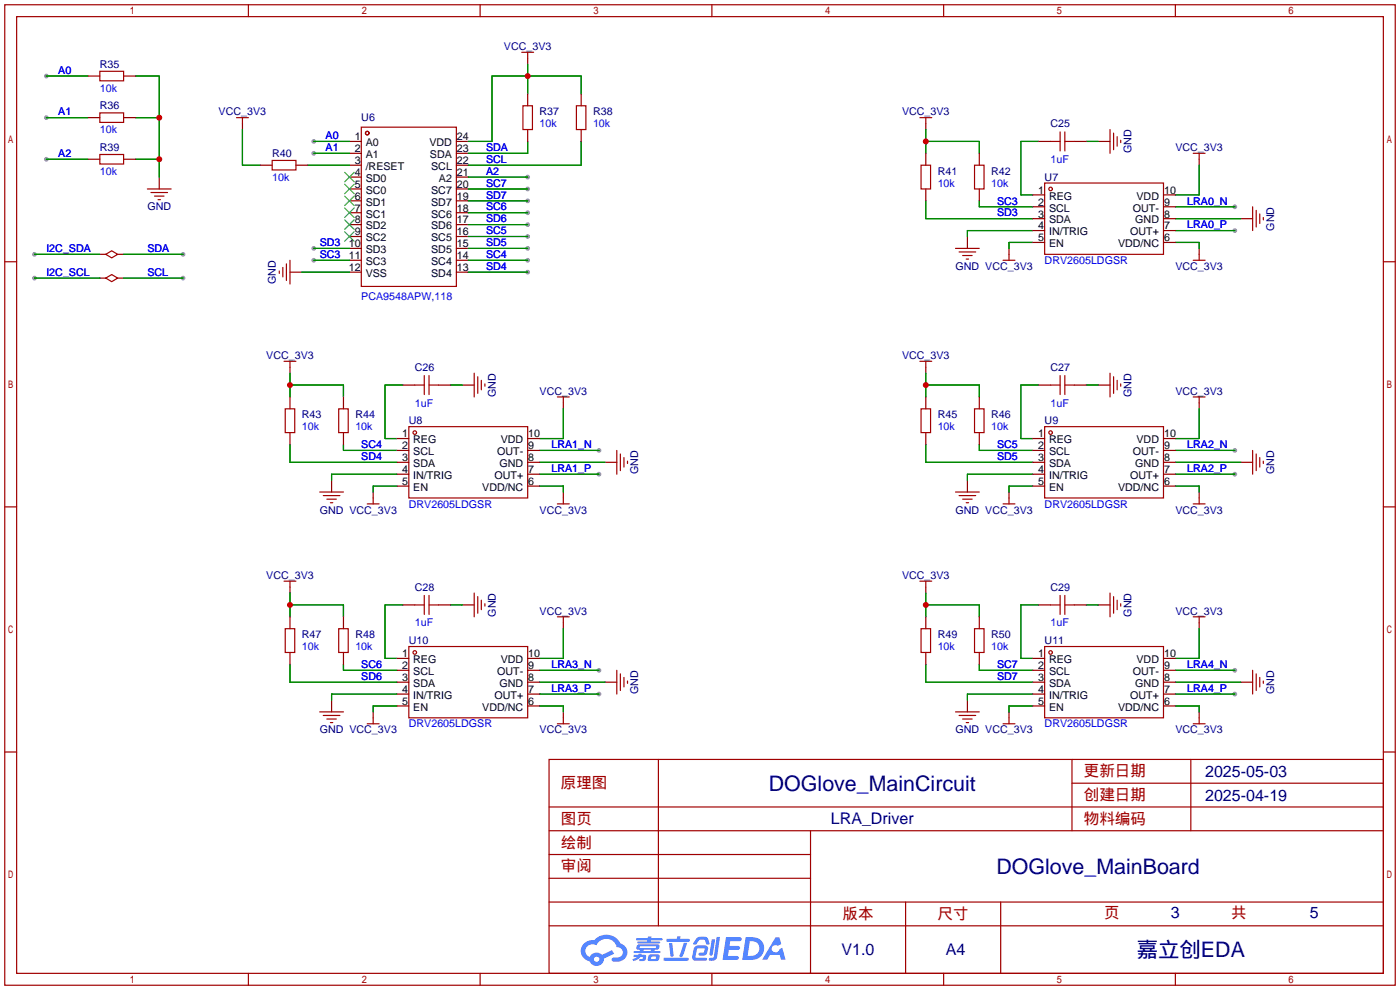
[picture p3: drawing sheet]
<svg xmlns="http://www.w3.org/2000/svg" width="299mm" height="212mm" viewBox="0 0 299 212" stroke-linecap="round" stroke-linejoin="round" font-family="sans-serif">
<g fill="#999">
<circle cx="67.1" cy="30.2" r=".51"/>
<circle cx="67.1" cy="32.8" r=".51"/>
<circle cx="112.8" cy="37.8" r=".51"/>
<circle cx="9.9" cy="16.3" r=".51"/>
<circle cx="9.9" cy="25.1" r=".51"/>
<circle cx="9.9" cy="34" r=".51"/>
<circle cx="112.8" cy="55.6" r=".51"/>
<circle cx="112.8" cy="58.2" r=".51"/>
<circle cx="67.1" cy="55.6" r=".51"/>
<circle cx="67.1" cy="53.1" r=".51"/>
<circle cx="263.9" cy="44.2" r=".51"/>
<circle cx="263.9" cy="49.3" r=".51"/>
<circle cx="128" cy="96.3" r=".51"/>
<circle cx="128" cy="101.3" r=".51"/>
<circle cx="263.9" cy="96.3" r=".51"/>
<circle cx="263.9" cy="101.3" r=".51"/>
<circle cx="128" cy="143.3" r=".51"/>
<circle cx="128" cy="148.3" r=".51"/>
<circle cx="263.9" cy="143.3" r=".51"/>
<circle cx="263.9" cy="148.3" r=".51"/>
<circle cx="7.4" cy="54.4" r=".51"/>
<circle cx="7.4" cy="59.4" r=".51"/>
<circle cx="39.1" cy="54.4" r=".51"/>
<circle cx="39.1" cy="59.4" r=".51"/>
<circle cx="112.8" cy="53.1" r=".51"/>
<circle cx="112.8" cy="50.5" r=".51"/>
<circle cx="112.8" cy="48" r=".51"/>
<circle cx="112.8" cy="45.5" r=".51"/>
<circle cx="112.8" cy="42.9" r=".51"/>
<circle cx="112.8" cy="40.4" r=".51"/>
</g>
<g fill="none" stroke="#a10000" stroke-width=".25">
<path d="M1 1h297.2v209.6h-297.2zM3.6 3.6h292.1v204.4h-292.1zM53.1 1v2.6M102.6 1v2.6M152.1 1v2.6M201.7 1v2.6M251.2 1v2.6M1 55.9h2.6M295.7 55.9h2.5M1 108.3h2.6M295.7 108.3h2.5M1 160.7h2.6"/>
<path d="M117.3 162.3h178.4v45.7h-178.4zM117.3 177.5h178.4M117.3 172.5h178.4M140.7 162.3v35.6M173.2 177.5v30.5M229.1 162.3v15.2M229.1 167.4h66.6M254.5 162.3v15.2M295.7 160.7h2.5M117.3 182.6h55.9M117.3 197.9h178.4M117.3 192.8h178.4"/>
<path d="M117.3 187.7h55.9M193.5 192.8v15.2M213.9 192.8v15.2M53.1 208v2.6M102.6 208v2.6M152.1 208v2.6M201.7 208v2.6M251.2 208v2.6"/>
</g>
<g fill="#5487ff">
<path d="M155.2 200.3h2.6a.48 .48 0 0 1 .7 .4 .48 .48 0 0 1-.6 .4h-1.8l-.2 1.1h1.9a.43 .43 0 0 1 .4 .4 .43 .43 0 0 1-.5 .4h-1.9l-.2 1.3h1.7a.45 .45 0 0 1 .5 .2 .45 .45 0 0 1-.1 .6h-3.3z"/>
<path d="M165.7 200.3h.9l.4 1.5-.8 .3a.84 .84 0 0 0-1.2 .3 .84 .84 0 0 0 .4 1.1 .84 .84 0 0 0 1.1-.4l.1-.2 .6-.3 .7 2.5h-1l-.2-1h-2.1l-.6 1h-1.1z"/>
<path d="M152.1 200.8h.7l-.5 3.1a.36 .36 0 0 1-.3 .3 .36 .36 0 0 1-.4-.3z"/>
<path d="M153.2 200.2h.7l-.6 4.3a1.13 1.13 0 0 1-1.8 .6l.2-.4h.7l.2-.2z"/>
<path d="M148.9 200.6l.6-.4h1a.77 .77 0 0 1 .9 .5l.3 1-.2 .2h-.5l-.3-.9-.2-.2-1 .1-.7 1-.6-.1-.1-.2z"/>
<path d="M148.4 202.4l.6-.3h1.7a.81 .81 0 0 1 .7 .5 .81 .81 0 0 1-.2 .8 .81 .81 0 0 1-.9 .8h-.7a.32 .32 0 0 1-.3-.3 .32 .32 0 0 1 .4-.3h.7l.2-.9-1.6 .1-.4 1.8 2.2 .1a.32 .32 0 0 1 .3 .4 .32 .32 0 0 1-.4 .2h-2.2l-.5-.3-.1-.5z"/>
<path d="M141.9 204.7h5a.33 .33 0 0 1 .3 .3 .33 .33 0 0 1-.3 .3h-4.9l-.2-.1z"/>
<path d="M146.1 201.5h.8l-.7 2a.98 .98 0 0 1-.7 1.1l-.3-.3z"/>
<path d="M143 201.6h.7l.3 2.5a.34 .34 0 0 1-.3 .4 .34 .34 0 0 1-.4-.3z"/>
<path d="M142.5 200.7h2.1l.3-.6h.6l-.1 .6h1.7a.32 .32 0 0 1 .4 .3 .32 .32 0 0 1-.4 .3h-4.5l-.2-.2z"/>
<path d="M135.5 204.1h.9l.1-.3h.6v.3h.8a.82 .82 0 0 1-.5 1.3h-.8v-.4l.7-.1 .1-.3a.68 .68 0 0 0-1 .4l-1.1 .4-.1-.4 .9-.5h-.7z"/>
<path d="M136 200.5h2.4l.1-.3h.7v.3h2.2l.2 .3-.2 .2h-2.3v.2h1.8l.2 .3-.2 .1h-4.5l-.1-.4h2l.1-.2h-2.3l-.1-.2z"/>
<path d="M159.4 200.3l-.8 4.9h1.7a2.5 2.5 0 0 0 3-2.5 2.5 2.5 0 0 0-3.1-2.4zM160.3 201.1a1.61 1.61 0 0 1 2 1.5 1.61 1.61 0 0 1-1.8 1.7h-.7z"/>
<path d="M136.2 202a.55 .55 0 0 0-.2 .8 .55 .55 0 0 0 .7 .2l.1 .3h-1.3v.3l5.4 .1 .3-.2-.2-.2h-1.2l.2-.3a.7 .7 0 0 0 .8-.3 .7 .7 0 0 0 0-.8l-4.2-.1zM136.8 202.3l3.3-.1 .1 .1-.2 .3h-3.2zM137.5 203h1.7l-.2 .3h-1.4z"/>
<path d="M138.6 204.2a1.05 1.05 0 0 0 0 1.2 2.91 2.91 0 0 0 2.2-.2 .98 .98 0 0 0 0-1.2h-1.6zM139.2 204.5l.9-.1 .1 .4-.2 .2-.8-.1z"/>
<path d="M124.9 201.6a2.23 2.23 0 0 0-.7 2.3 2.23 2.23 0 0 0 1.8 1.6 1.58 1.58 0 0 0 1.8 .9 1.58 1.58 0 0 0 1.3-1.5l2.2-1.1-.5-.7-2.1 1a1.65 1.65 0 0 0-2.7 .4 1.45 1.45 0 0 1-.8-1.9 1.45 1.45 0 0 1 2-.7l.3 .1a2.3 2.3 0 0 1 2.3-1.3 2.3 2.3 0 0 1 2 1.7 1.12 1.12 0 0 1 1.3 1 1.12 1.12 0 0 1-1.1 1.2h-.7a.45 .45 0 0 0-.6 .4 .45 .45 0 0 0 .5 .5 2.21 2.21 0 0 0 2.2-.5 2.21 2.21 0 0 0 .5-2.3 2.13 2.13 0 0 0-1.3-1.1 3.3 3.3 0 0 0-5.6-.7l-1.1 .1zM127 205a.57 .57 0 0 1 1.1 0 .57 .57 0 0 1-1.1 0z"/>
</g>
<g fill="none" stroke="#a10000" stroke-width=".25">
<path d="M21.3 15.2h5.1v2.1h-5.1zM111.5 11.2h2.5M112.8 11.2v1.2M21.3 24.1h5.1v2.1h-5.1zM21.3 33h5.1v2.1h-5.1zM50.5 25.1h2.6M51.8 25.1v1.3M58.2 34.3h5v2h-5zM77.2 27.2h20.3v34h-20.3zM111.8 22.6h2v5.1h-2zM123.2 22.6h2v5.1h-2zM196.6 25.1h2.5"/>
<path d="M196.8 35.3h2.1v5.1h-2.1zM197.9 25.1v1.3M208.3 35.3h2v5.1h-2zM223.3 39.1h25.4v15.3h-25.4zM224.5 30.2h2.1M226.6 28.2v4.1M227.6 30.2h2M227.6 28.2v4.1M237.2 27.7v5.1M238 28.4v3.6M238.8 29.2v2M239.5 30v.5"/>
<path d="M255 32.8h2.6M256.3 32.8v1.2M22.6 54.4l1.3-.8 1.2 .8-1.2 .7zM22.6 59.4l1.3-.7 1.2 .7-1.2 .8zM31.5 40.4h5.1M32.3 41.1h3.5M33 41.9h2.1M33.8 42.7h.5M59.7 57.9v.5M60.5 57.2v2M61.2 56.4v3.5M62 55.6v5.1"/>
<path d="M204.2 53.1h5.1M205 53.8h3.5M205.7 54.6h2.1M206.5 55.4h.5M214.4 55.6h2.5M215.6 54.4v1.2M255 55.6h2.6M256.3 54.4v1.2M267.7 44.2v5.1M268.5 45v3.5M269.2 45.7v2.1M270 46.5v.5"/>
<path d="M60.7 77.2h2.5M62 77.2v1.3M101.3 79.8v5M196.6 77.2h2.5M197.9 77.2v1.3M237.2 79.8v5M61 87.4h2v5.1h-2zM72.4 87.4h2v5.1h-2zM87.4 91.2h25.4v15.2h-25.4zM88.6 82.3h2.1M90.7 80.3v4M91.7 82.3h2"/>
<path d="M91.7 80.3v4M102.1 80.5v3.6M102.9 81.3v2M103.6 82v.5M119.1 84.8h2.6M120.4 84.8v1.3M131.8 96.3v5M132.6 97v3.6M133.3 97.8v2M134.1 98.6v.5M196.8 87.4h2.1v5.1h-2.1zM208.3 87.4h2v5.1h-2z"/>
<path d="M223.3 91.2h25.4v15.2h-25.4zM224.5 82.3h2.1M226.6 80.3v4M227.6 82.3h2M227.6 80.3v4M238 80.5v3.6M238.8 81.3v2M239.5 82v.5M255 84.8h2.6M256.3 84.8v1.3M267.7 96.3v5M268.5 97v3.6"/>
<path d="M269.2 97.8v2M270 98.6v.5M68.3 105.2h5.1M69.1 105.9h3.5M69.8 106.7h2.1M70.6 107.4h.5M78.5 107.7h2.5M79.8 106.4v1.3M119.1 107.7h2.6M120.4 106.4v1.3M204.2 105.2h5.1M205 105.9h3.5"/>
<path d="M205.7 106.7h2.1M206.5 107.4h.5M214.4 107.7h2.5M215.6 106.4v1.3M255 107.7h2.6M256.3 106.4v1.3M60.7 124.2h2.5M61 134.4h2v5h-2zM62 124.2v1.3M72.4 134.4h2v5h-2zM87.4 138.2h25.4v15.2h-25.4zM88.6 129.3h2.1"/>
<path d="M90.7 127.3v4M91.7 127.3v4M91.7 129.3h2M101.3 126.7v5.1M102.1 127.5v3.6M102.9 128.3v2M103.6 129v.5M119.1 131.8h2.6M120.4 131.8v1.3M196.6 124.2h2.5M196.8 134.4h2.1v5h-2.1zM197.9 124.2v1.3"/>
<path d="M208.3 134.4h2v5h-2zM223.3 138.2h25.4v15.2h-25.4zM224.5 129.3h2.1M226.6 127.3v4M227.6 129.3h2M227.6 127.3v4M237.2 126.7v5.1M238 127.5v3.6M238.8 128.3v2M239.5 129v.5M255 131.8h2.6M256.3 131.8v1.3"/>
<path d="M68.3 152.1h5.1M69.1 152.9h3.5M69.8 153.7h2.1M70.6 154.4h.5M78.5 154.7h2.5M79.8 153.4v1.3M119.1 154.7h2.6M120.4 153.4v1.3M131.8 143.3v5M132.6 144v3.6M133.3 144.8v2M134.1 145.5v.6"/>
<path d="M204.2 152.1h5.1M205 152.9h3.5M205.7 153.7h2.1M206.5 154.4h.5M214.4 154.7h2.5M215.6 153.4v1.3M255 154.7h2.6M256.3 153.4v1.3M267.7 143.3v5M268.5 144v3.6M269.2 144.8v2M270 145.5v.6"/>
<circle cx="78.5" cy="28.4" r=".38"/>
<circle cx="224.5" cy="40.4" r=".38"/>
<circle cx="88.6" cy="92.5" r=".38"/>
<circle cx="224.5" cy="92.5" r=".38"/>
<circle cx="88.6" cy="139.4" r=".38"/>
<circle cx="224.5" cy="139.4" r=".38"/>
</g>
<g fill="none" stroke="#870000" stroke-width=".25">
<path d="M18.8 16.3h2.5M26.4 16.3h2.6M112.8 12.4v1.3M18.8 25.1h2.5M18.8 34h2.5M26.4 25.1h2.6M26.4 34h2.6M34 37.8v2.6M51.8 26.4v1.3M55.6 35.3h2.6M63.2 35.3h2.6M74.7 30.2h2.5"/>
<path d="M74.7 32.8h2.5M74.7 35.3h2.5M74.7 37.8h2.5M97.5 30.2h2.6M97.5 32.8h2.6M97.5 35.3h2.6M97.5 37.8h2.6M112.8 20.1v2.5M112.8 27.7v2.5M124.2 20.1v2.5M124.2 27.7v2.5M197.9 26.4v1.3"/>
<path d="M197.9 32.8v2.5M209.3 32.8v2.5M222 30.2h2.5M229.6 30.2h2.6M234.7 30.2h2.5M256.3 34v1.3M21.3 54.4h1.3M21.3 59.4h1.3M25.1 54.4h1.3M25.1 59.4h1.3M62 58.2h2.5M74.7 40.4h2.5"/>
<path d="M74.7 42.9h2.5M74.7 45.5h2.5M74.7 48h2.5M74.7 50.5h2.5M74.7 53.1h2.5M74.7 55.6h2.5M74.7 58.2h2.5M97.5 40.4h2.6M97.5 42.9h2.6M97.5 45.5h2.6M97.5 48h2.6M97.5 50.5h2.6"/>
<path d="M97.5 53.1h2.6M97.5 55.6h2.6M97.5 58.2h2.6M197.9 40.4v2.5M206.8 50.5v2.6M209.3 40.4v2.5M215.6 53.1v1.3M220.7 46.7h2.6M220.7 41.7h2.6M220.7 44.2h2.6M220.7 49.3h2.6M220.7 51.8h2.6"/>
<path d="M248.7 46.7h2.5M248.7 41.7h2.5M248.7 44.2h2.5M248.7 49.3h2.5M248.7 51.8h2.5M256.3 53.1v1.3M265.2 46.7h2.5M62 78.5v1.3M197.9 78.5v1.3M62 84.8v2.6M62 92.5v2.5M73.4 84.8v2.6"/>
<path d="M73.4 92.5v2.5M84.8 98.8h2.6M84.8 93.7h2.6M84.8 96.3h2.6M86.1 82.3h2.5M93.7 82.3h2.6M98.8 82.3h2.5M112.8 98.8h2.5M112.8 93.7h2.5M112.8 96.3h2.5M120.4 86.1v1.3M129.3 98.8h2.5"/>
<path d="M197.9 84.8v2.6M197.9 92.5v2.5M209.3 84.8v2.6M209.3 92.5v2.5M220.7 98.8h2.6M220.7 93.7h2.6M220.7 96.3h2.6M222 82.3h2.5M229.6 82.3h2.6M234.7 82.3h2.5M248.7 98.8h2.5M248.7 93.7h2.5"/>
<path d="M248.7 96.3h2.5M256.3 86.1v1.3M265.2 98.8h2.5M70.9 102.6v2.6M79.8 105.2v1.2M84.8 101.3h2.6M84.8 103.9h2.6M112.8 101.3h2.5M112.8 103.9h2.5M120.4 105.2v1.2M206.8 102.6v2.6M215.6 105.2v1.2"/>
<path d="M220.7 101.3h2.6M220.7 103.9h2.6M248.7 101.3h2.5M248.7 103.9h2.5M256.3 105.2v1.2M62 125.5v1.2M62 131.8v2.6M62 139.4v2.6M73.4 131.8v2.6M73.4 139.4v2.6M86.1 129.3h2.5M93.7 129.3h2.6"/>
<path d="M98.8 129.3h2.5M120.4 133.1v1.3M197.9 125.5v1.2M197.9 131.8v2.6M197.9 139.4v2.6M209.3 131.8v2.6M209.3 139.4v2.6M222 129.3h2.5M229.6 129.3h2.6M234.7 129.3h2.5M256.3 133.1v1.3M70.9 149.6v2.5"/>
<path d="M79.8 152.1v1.3M84.8 145.8h2.6M84.8 140.7h2.6M84.8 143.3h2.6M84.8 148.3h2.6M84.8 150.9h2.6M112.8 145.8h2.5M112.8 140.7h2.5M112.8 143.3h2.5M112.8 148.3h2.5M112.8 150.9h2.5M120.4 152.1v1.3"/>
<path d="M129.3 145.8h2.5M206.8 149.6v2.5M215.6 152.1v1.3M220.7 145.8h2.6M220.7 140.7h2.6M220.7 143.3h2.6M220.7 148.3h2.6M220.7 150.9h2.6M248.7 145.8h2.5M248.7 140.7h2.5M248.7 143.3h2.5M248.7 148.3h2.5"/>
<path d="M248.7 150.9h2.5M256.3 152.1v1.3M265.2 145.8h2.5"/>
</g>
<path d="M73.7 36.8l2 2.1M73.7 39.4l2 2M75.7 36.8l-2 2.1M75.7 39.4l-2 2M73.7 41.9l2 2M73.7 44.4l2 2.1M73.7 47l2 2M73.7 49.5l2 2.1M75.7 41.9l-2 2M75.7 44.4l-2 2.1M75.7 47l-2 2M75.7 49.5l-2 2.1" fill="none" stroke="#3c3" stroke-width=".25"/>
<g fill="none" stroke="#008700" stroke-width=".25">
<path d="M9.9 16.3h8.9M29 16.3h5v21.5M112.8 13.7v6.4M9.9 25.1h8.9M9.9 34h8.9M29 25.1h5M29 34h5M51.8 27.7v7.6h3.8M65.8 35.3h8.9M67.1 32.8h7.6M67.1 30.2h7.6M100.1 37.8h12.7"/>
<path d="M112.8 30.2v2.6h-12.7M124.2 30.2v5.1h-24.1M124.2 20.1v-3.8h-19v13.9h-5.1M197.9 30.2h11.4v2.6M197.9 27.7v5.1M222 30.2h-3.8v11.5h2.5M232.2 30.2h2.5M256.3 35.3v6.4h-5.1M7.4 54.4h13.9M7.4 59.4h13.9M26.4 54.4h12.7M26.4 59.4h12.7"/>
<path d="M64.5 58.2h10.2M67.1 55.6h7.6M67.1 53.1h7.6M100.1 58.2h12.7M100.1 55.6h12.7M100.1 53.1h12.7M100.1 50.5h12.7M100.1 48h12.7M100.1 45.5h12.7M100.1 42.9h12.7M100.1 40.4h12.7M197.9 42.9v3.8h22.8"/>
<path d="M209.3 42.9v1.3h11.4M220.7 49.3h-13.9v1.2M220.7 51.8h-5.1v1.3M251.2 51.8h5.1v1.3M251.2 44.2h12.7M251.2 46.7h14M251.2 49.3h12.7M62 79.8v5M197.9 79.8v5M62 95v3.8h22.8M62 82.3h11.4v2.5M73.4 95v1.3h11.4"/>
<path d="M86.1 82.3h-3.8v11.4h2.5M96.3 82.3h2.5M115.3 96.3h12.7M115.3 98.8h14M120.4 87.4v6.3h-5.1M197.9 95v3.8h22.8M197.9 82.3h11.4v2.5M209.3 95v1.3h11.4M222 82.3h-3.8v11.4h2.5M232.2 82.3h2.5M251.2 96.3h12.7M251.2 98.8h14"/>
<path d="M256.3 87.4v6.3h-5.1M84.8 101.3h-13.9v1.3M84.8 103.9h-5v1.3M115.3 103.9h5.1v1.3M115.3 101.3h12.7M220.7 103.9h-5.1v1.3M220.7 101.3h-13.9v1.3M251.2 103.9h5.1v1.3M251.2 101.3h12.7M62 126.7v5.1M62 129.3h11.4v2.5M86.1 129.3h-3.8v11.4h2.5"/>
<path d="M96.3 129.3h2.5M120.4 134.4v6.3h-5.1M197.9 126.7v5.1M197.9 129.3h11.4v2.5M222 129.3h-3.8v11.4h2.5M232.2 129.3h2.5M256.3 134.4v6.3h-5.1M62 142v3.8h22.8M73.4 142v1.3h11.4M84.8 150.9h-5v1.2M84.8 148.3h-13.9v1.3M115.3 150.9h5.1v1.2"/>
<path d="M115.3 143.3h12.7M115.3 145.8h14M115.3 148.3h12.7M197.9 142v3.8h22.8M209.3 142v1.3h11.4M220.7 150.9h-5.1v1.2M220.7 148.3h-13.9v1.3M251.2 150.9h5.1v1.2M251.2 143.3h12.7M251.2 145.8h14M251.2 148.3h12.7"/>
</g>
<g fill="#c00">
<circle cx="112.8" cy="16.3" r=".63"/>
<circle cx="34" cy="34" r=".63"/>
<circle cx="34" cy="25.1" r=".63"/>
<circle cx="197.9" cy="30.2" r=".63"/>
<circle cx="62" cy="82.3" r=".63"/>
<circle cx="197.9" cy="82.3" r=".63"/>
<circle cx="62" cy="129.3" r=".63"/>
<circle cx="197.9" cy="129.3" r=".63"/>
</g>
<g font-size="4.6" fill="#000080">
<text x="164.3" y="169">DOGlove_MainCircuit</text>
<text x="213" y="186.7">DOGlove_MainBoard</text>
<text x="242.9" y="204.5">嘉立创EDA</text>
</g>
<g font-size="3.4" fill="#000080">
<text x="257.6" y="166">2025-05-03</text>
<text x="257.6" y="171.1">2025-04-19</text>
<text x="177.6" y="176.2">LRA_Driver</text>
<text x="250.3" y="196.3">3</text>
<text x="280" y="196.3">5</text>
<text x="179.9" y="204.1">V1.0</text>
<text x="202.1" y="204.1">A4</text>
</g>
<g font-size="3.3" fill="#a00000">
<text x="231.6" y="165.9">更新日期</text>
<text x="119.9" y="168.5">原理图</text>
<text x="231.6" y="171">创建日期</text>
<text x="119.9" y="176.1">图页</text>
<text x="231.6" y="176.1">物料编码</text>
<text x="119.9" y="181.2">绘制</text>
<text x="119.9" y="186.2">审阅</text>
<text x="180.1" y="196.4">版本</text>
<text x="200.4" y="196.4">尺寸</text>
<text x="236" y="196.1">页</text>
<text x="263.1" y="196.1">共</text>
</g>
<g font-size="2.3" fill="#000080">
<text x="107.7" y="10.7">VCC_3V3</text>
<text x="21.3" y="14.5">R35</text>
<text x="21.3" y="23.4">R36</text>
<text x="46.7" y="24.7">VCC_3V3</text>
<text x="77.2" y="25.9">U6</text>
<text x="115.3" y="24.7">R37</text>
<text x="126.7" y="24.7">R38</text>
<text x="192.8" y="24.7">VCC_3V3</text>
<text x="224.5" y="27.2">C25</text>
<text x="21.3" y="32.3">R39</text>
<text x="58.2" y="33.6">R40</text>
<text x="241.8" y="32.8" transform="rotate(-90 241.8 32.8)">GND</text>
<text x="251.2" y="32.3">VCC_3V3</text>
<text x="200.4" y="37.4">R41</text>
<text x="211.8" y="37.4">R42</text>
<text x="223.3" y="38.6">U7</text>
<text x="31.5" y="45">GND</text>
<text x="272.3" y="49.3" transform="rotate(-90 272.3 49.3)">GND</text>
<text x="204.2" y="57.7">GND VCC_3V3</text>
<text x="251.2" y="57.7">VCC_3V3</text>
<text x="59" y="60.7" transform="rotate(-90 59 60.7)">GND</text>
<text x="56.9" y="76.7">VCC_3V3</text>
<text x="192.8" y="76.7">VCC_3V3</text>
<text x="88.6" y="79.3">C26</text>
<text x="224.5" y="79.3">C27</text>
<text x="64.5" y="89.4">R43</text>
<text x="75.9" y="89.4">R44</text>
<text x="105.9" y="84.8" transform="rotate(-90 105.9 84.8)">GND</text>
<text x="115.3" y="84.4">VCC_3V3</text>
<text x="200.4" y="89.4">R45</text>
<text x="211.8" y="89.4">R46</text>
<text x="241.8" y="84.8" transform="rotate(-90 241.8 84.8)">GND</text>
<text x="251.2" y="84.4">VCC_3V3</text>
<text x="87.4" y="90.7">U8</text>
<text x="223.3" y="90.7">U9</text>
<text x="136.4" y="101.3" transform="rotate(-90 136.4 101.3)">GND</text>
<text x="272.3" y="101.3" transform="rotate(-90 272.3 101.3)">GND</text>
<text x="68.3" y="109.8">GND VCC_3V3</text>
<text x="115.3" y="109.8">VCC_3V3</text>
<text x="204.2" y="109.8">GND VCC_3V3</text>
<text x="251.2" y="109.8">VCC_3V3</text>
<text x="56.9" y="123.7">VCC_3V3</text>
<text x="192.8" y="123.7">VCC_3V3</text>
<text x="88.6" y="126.3">C28</text>
<text x="105.9" y="131.8" transform="rotate(-90 105.9 131.8)">GND</text>
<text x="115.3" y="131.3">VCC_3V3</text>
<text x="224.5" y="126.3">C29</text>
<text x="241.8" y="131.8" transform="rotate(-90 241.8 131.8)">GND</text>
<text x="251.2" y="131.3">VCC_3V3</text>
<text x="64.5" y="136.4">R47</text>
<text x="75.9" y="136.4">R48</text>
<text x="87.4" y="137.7">U10</text>
<text x="200.4" y="136.4">R49</text>
<text x="211.8" y="136.4">R50</text>
<text x="223.3" y="137.7">U11</text>
<text x="136.4" y="148.3" transform="rotate(-90 136.4 148.3)">GND</text>
<text x="272.3" y="148.3" transform="rotate(-90 272.3 148.3)">GND</text>
<text x="68.3" y="156.7">GND VCC_3V3</text>
<text x="115.3" y="156.7">VCC_3V3</text>
<text x="204.2" y="156.7">GND VCC_3V3</text>
<text x="251.2" y="156.7">VCC_3V3</text>
</g>
<g font-size="2.3" fill="#00f">
<text x="12.4" y="15.8">A0</text>
<text x="21.3" y="19.6">10k</text>
<text x="12.4" y="24.7">A1</text>
<text x="21.3" y="28.5">10k</text>
<text x="69.6" y="29.7">A0</text>
<text x="115.3" y="27.2">10k</text>
<text x="126.7" y="27.2">10k</text>
<text x="12.4" y="33.6">A2</text>
<text x="69.6" y="32.3">A1</text>
<text x="103.9" y="32.3">SDA</text>
<text x="103.9" y="34.8">SCL</text>
<text x="224.5" y="34.8">1uF</text>
<text x="21.3" y="37.4">10k</text>
<text x="58.2" y="38.6">10k</text>
<text x="103.9" y="37.4">A2</text>
<text x="103.9" y="39.9">SC7</text>
<text x="200.4" y="39.9">10k</text>
<text x="211.8" y="39.9">10k</text>
<text x="103.9" y="47.5">SD6</text>
<text x="103.9" y="45">SC6</text>
<text x="103.9" y="42.4">SD7</text>
<text x="213.1" y="46.3">SD3</text>
<text x="213.1" y="43.7">SC3</text>
<text x="253.7" y="43.7">LRA0_N</text>
<text x="9.9" y="53.9">I2C_SDA</text>
<text x="31.5" y="53.9">SDA</text>
<text x="68.3" y="52.6">SD3</text>
<text x="103.9" y="52.6">SD5</text>
<text x="103.9" y="50.1">SC5</text>
<text x="253.7" y="48.8">LRA0_P</text>
<text x="9.9" y="59">I2C_SCL</text>
<text x="31.5" y="59">SCL</text>
<text x="68.3" y="55.1">SC3</text>
<text x="103.9" y="55.1">SC4</text>
<text x="103.9" y="57.7">SD4</text>
<text x="223.3" y="56.4">DRV2605LDGSR</text>
<text x="77.2" y="64">PCA9548APW,118</text>
<text x="88.6" y="86.9">1uF</text>
<text x="224.5" y="86.9">1uF</text>
<text x="64.5" y="92">10k</text>
<text x="75.9" y="92">10k</text>
<text x="77.2" y="95.8">SC4</text>
<text x="117.9" y="95.8">LRA1_N</text>
<text x="200.4" y="92">10k</text>
<text x="211.8" y="92">10k</text>
<text x="213.1" y="95.8">SC5</text>
<text x="253.7" y="95.8">LRA2_N</text>
<text x="77.2" y="98.3">SD4</text>
<text x="117.9" y="100.9">LRA1_P</text>
<text x="213.1" y="98.3">SD5</text>
<text x="253.7" y="100.9">LRA2_P</text>
<text x="87.4" y="108.5">DRV2605LDGSR</text>
<text x="223.3" y="108.5">DRV2605LDGSR</text>
<text x="88.6" y="133.9">1uF</text>
<text x="224.5" y="133.9">1uF</text>
<text x="64.5" y="139">10k</text>
<text x="75.9" y="139">10k</text>
<text x="77.2" y="142.8">SC6</text>
<text x="117.9" y="142.8">LRA3_N</text>
<text x="200.4" y="139">10k</text>
<text x="211.8" y="139">10k</text>
<text x="213.1" y="142.8">SC7</text>
<text x="253.7" y="142.8">LRA4_N</text>
<text x="77.2" y="145.3">SD6</text>
<text x="117.9" y="147.9">LRA3_P</text>
<text x="213.1" y="145.3">SD7</text>
<text x="253.7" y="147.9">LRA4_P</text>
<text x="87.4" y="155.5">DRV2605LDGSR</text>
<text x="223.3" y="155.5">DRV2605LDGSR</text>
</g>
<g font-size="2.3">
<text x="75.8" y="30">1</text>
<text x="97.7" y="30">24</text>
<text x="75.8" y="32.5">2</text>
<text x="75.8" y="35.1">3</text>
<text x="78.2" y="31.2">A0</text>
<text x="78.2" y="33.8">A1</text>
<text x="91.8" y="31.2">VDD</text>
<text x="91.9" y="33.8">SDA</text>
<text x="97.7" y="35.1">22</text>
<text x="97.7" y="32.5">23</text>
<text x="75.8" y="37.6">4</text>
<text x="75.8" y="40.1">5</text>
<text x="78.2" y="36.3">/RESET</text>
<text x="78.2" y="38.9">SD0</text>
<text x="78.2" y="41.4">SC0</text>
<text x="92.1" y="41.4">SC7</text>
<text x="92.1" y="36.3">SCL</text>
<text x="93.8" y="38.9">A2</text>
<text x="97.7" y="40.1">20</text>
<text x="97.7" y="37.6">21</text>
<text x="221.9" y="41.4">1</text>
<text x="248.8" y="41.4">10</text>
<text x="75.8" y="42.7">6</text>
<text x="75.8" y="45.2">7</text>
<text x="75.8" y="47.8">8</text>
<text x="78.2" y="43.9">SD1</text>
<text x="78.2" y="46.5">SC1</text>
<text x="92.1" y="46.5">SC6</text>
<text x="92.1" y="43.9">SD7</text>
<text x="97.7" y="47.8">17</text>
<text x="97.7" y="45.2">18</text>
<text x="97.7" y="42.7">19</text>
<text x="221.9" y="43.9">2</text>
<text x="221.9" y="46.5">3</text>
<text x="224.2" y="42.7">REG</text>
<text x="224.2" y="45.2">SCL</text>
<text x="224.2" y="47.8">SDA</text>
<text x="242.1" y="45.2">OUT-</text>
<text x="242.6" y="47.8">GND</text>
<text x="242.9" y="42.7">VDD</text>
<text x="248.8" y="46.5">8</text>
<text x="248.8" y="43.9">9</text>
<text x="74.5" y="52.8">10</text>
<text x="75.8" y="50.3">9</text>
<text x="78.2" y="49">SD2</text>
<text x="78.2" y="51.6">SC2</text>
<text x="92.1" y="51.6">SC5</text>
<text x="92.1" y="49">SD6</text>
<text x="97.7" y="52.8">15</text>
<text x="97.7" y="50.3">16</text>
<text x="221.9" y="49">4</text>
<text x="221.9" y="51.6">5</text>
<text x="224.2" y="50.3">IN/TRIG</text>
<text x="224.2" y="52.8">EN</text>
<text x="239" y="52.8">VDD/NC</text>
<text x="241.6" y="50.3">OUT+</text>
<text x="248.8" y="51.6">6</text>
<text x="248.8" y="49">7</text>
<text x="74.5" y="55.4">11</text>
<text x="74.5" y="57.9">12</text>
<text x="78.2" y="54.1">SD3</text>
<text x="78.2" y="56.6">SC3</text>
<text x="78.2" y="59.2">VSS</text>
<text x="92.1" y="59.2">SD4</text>
<text x="92.1" y="56.6">SC4</text>
<text x="92.1" y="54.1">SD5</text>
<text x="97.7" y="57.9">13</text>
<text x="97.7" y="55.4">14</text>
<text x="86" y="93.5">1</text>
<text x="88.3" y="94.7">REG</text>
<text x="107" y="94.7">VDD</text>
<text x="112.9" y="93.5">10</text>
<text x="221.9" y="93.5">1</text>
<text x="224.2" y="94.7">REG</text>
<text x="242.9" y="94.7">VDD</text>
<text x="248.8" y="93.5">10</text>
<text x="86" y="96">2</text>
<text x="86" y="98.6">3</text>
<text x="86" y="101.1">4</text>
<text x="88.3" y="97.3">SCL</text>
<text x="88.3" y="99.8">SDA</text>
<text x="106.2" y="97.3">OUT-</text>
<text x="106.8" y="99.8">GND</text>
<text x="112.9" y="101.1">7</text>
<text x="112.9" y="98.6">8</text>
<text x="112.9" y="96">9</text>
<text x="221.9" y="96">2</text>
<text x="221.9" y="98.6">3</text>
<text x="221.9" y="101.1">4</text>
<text x="224.2" y="97.3">SCL</text>
<text x="224.2" y="99.8">SDA</text>
<text x="242.1" y="97.3">OUT-</text>
<text x="242.6" y="99.8">GND</text>
<text x="248.8" y="101.1">7</text>
<text x="248.8" y="98.6">8</text>
<text x="248.8" y="96">9</text>
<text x="86" y="103.6">5</text>
<text x="88.3" y="102.4">IN/TRIG</text>
<text x="88.3" y="104.9">EN</text>
<text x="103.1" y="104.9">VDD/NC</text>
<text x="105.7" y="102.4">OUT+</text>
<text x="112.9" y="103.6">6</text>
<text x="221.9" y="103.6">5</text>
<text x="224.2" y="102.4">IN/TRIG</text>
<text x="224.2" y="104.9">EN</text>
<text x="239" y="104.9">VDD/NC</text>
<text x="241.6" y="102.4">OUT+</text>
<text x="248.8" y="103.6">6</text>
<text x="86" y="140.5">1</text>
<text x="86" y="143">2</text>
<text x="88.3" y="141.7">REG</text>
<text x="107" y="141.7">VDD</text>
<text x="112.9" y="143">9</text>
<text x="112.9" y="140.5">10</text>
<text x="221.9" y="140.5">1</text>
<text x="221.9" y="143">2</text>
<text x="224.2" y="141.7">REG</text>
<text x="242.9" y="141.7">VDD</text>
<text x="248.8" y="143">9</text>
<text x="248.8" y="140.5">10</text>
<text x="86" y="145.5">3</text>
<text x="86" y="148.1">4</text>
<text x="88.3" y="144.3">SCL</text>
<text x="88.3" y="146.8">SDA</text>
<text x="88.3" y="149.4">IN/TRIG</text>
<text x="105.7" y="149.4">OUT+</text>
<text x="106.2" y="144.3">OUT-</text>
<text x="106.8" y="146.8">GND</text>
<text x="112.9" y="148.1">7</text>
<text x="112.9" y="145.5">8</text>
<text x="221.9" y="145.5">3</text>
<text x="221.9" y="148.1">4</text>
<text x="224.2" y="144.3">SCL</text>
<text x="224.2" y="146.8">SDA</text>
<text x="224.2" y="149.4">IN/TRIG</text>
<text x="241.6" y="149.4">OUT+</text>
<text x="242.1" y="144.3">OUT-</text>
<text x="242.6" y="146.8">GND</text>
<text x="248.8" y="148.1">7</text>
<text x="248.8" y="145.5">8</text>
<text x="86" y="150.6">5</text>
<text x="88.3" y="151.9">EN</text>
<text x="103.1" y="151.9">VDD/NC</text>
<text x="112.9" y="150.6">6</text>
<text x="221.9" y="150.6">5</text>
<text x="224.2" y="151.9">EN</text>
<text x="239" y="151.9">VDD/NC</text>
<text x="248.8" y="150.6">6</text>
</g>
</svg>
